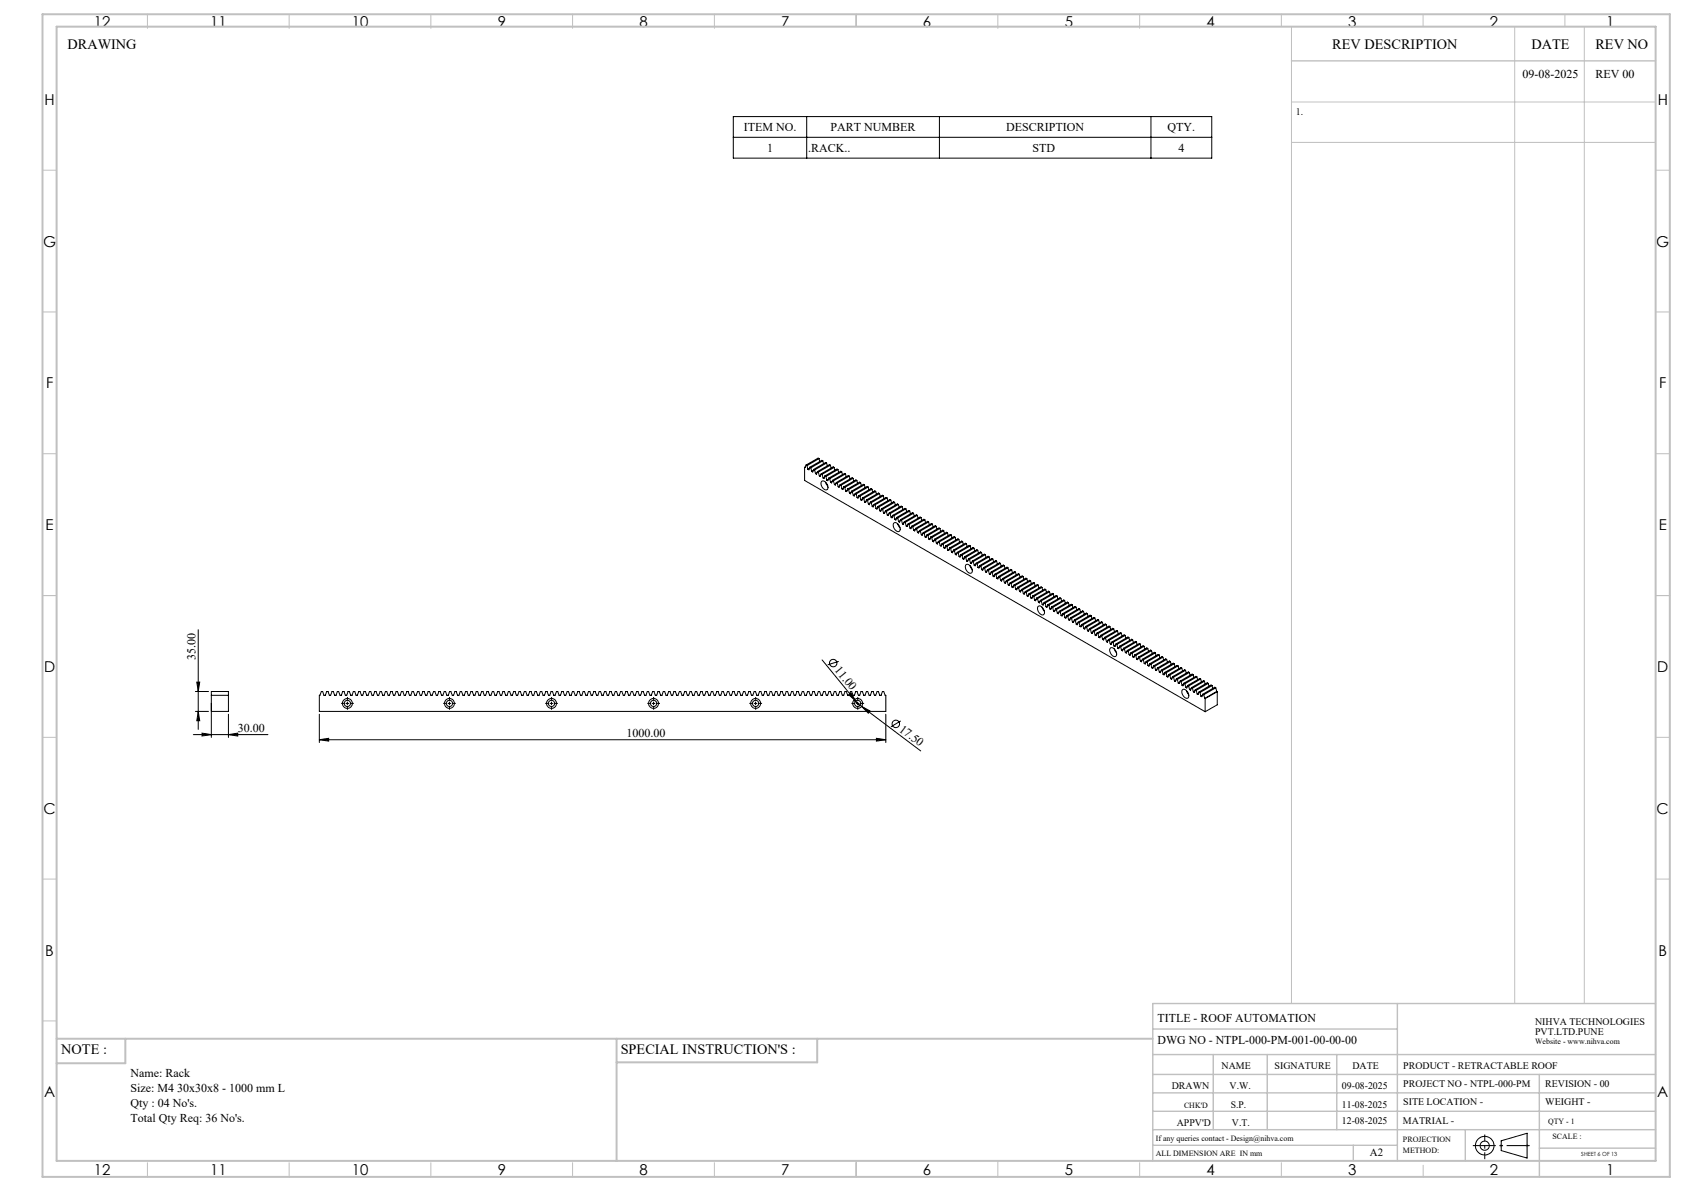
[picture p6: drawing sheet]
<svg xmlns="http://www.w3.org/2000/svg" width="594mm" height="420mm" viewBox="0 0 594 420" stroke-linecap="round" stroke-linejoin="round" font-family="sans-serif">
<g fill="none" stroke="#000" stroke-width=".35">
<path d="M258.7 41.1h168.7v14.7h-168.7zM258.7 48.4h168.7M284.6 41.1v14.7M331.4 41.1v14.7M406 41.1v14.7M283.8 164.8v4.6l141.3 81.6M284.1 164.7l-.3 .1M284.3 164l-.3 .9-.2-.1M284.3 164l.4 .2M284.7 164.2l.3 1.3M285.5 165.2l-.5 .3M285.6 164.8l-.3 .9-.3-.2"/>
<path d="M285.6 164.8l.4 .2M286 165l.3 1.2M286.8 166l-.5 .2M287 165.5l-.3 1-.4-.3M287 165.5l.3 .2M287.3 165.7l.4 1.3M288.2 166.7l-.5 .3M288.3 166.3l-.3 .9-.3-.2M288.3 166.3l.3 .2M288.6 166.5l.4 1.3M288.9 161.7l-.3-.1-4.3 2.4M288.9 161.7l-4.2 2.5"/>
<path d="M288.9 161.7l.3 1.1M289.5 167.5l-.5 .3M289.7 167.1l-.4 .9-.3-.2M289.7 167.1l.3 .2M289.9 169.7a1.98 1.98 0 0 1 1.8 3 2.04 2.04 0 0 1-1.8-3zM290 167.3l.3 1.3M290.2 162.5l-4.2 2.5M290.2 162.5l.3 1M290.2 162.5l-.3-.2-4.3 2.5M290.8 168.3l-.5 .3M291 167.8l-.3 1-.4-.2M291 167.8l.3 .2"/>
<path d="M291.2 170.1l.8 1.3M291.3 168l.3 1.4M291.6 163.3l-4.3 2.4M291.6 163.3l.2 1M291.6 163.3l-.4-.2-4.2 2.4M292.2 169l-.6 .4M292.3 168.6l.4 .2M292.3 168.6l-.3 .9-.4-.1M292.7 168.8l.3 1.3M292.9 164.1l-4.3 2.4M292.9 164.1l.3 .9M292.9 164.1l-.3-.3-4.3 2.5"/>
<path d="M293.5 169.8l-.5 .3M293.7 169.4l.3 .2M293.7 169.4l-.4 .9-.3-.2M294 169.6l.3 1.3M294.2 164.8l-4.2 2.5M294.2 164.8l.3 1M294.2 164.8l-.3-.2-4.2 2.5M294.8 170.6l-.5 .3M295 170.2l-.4 .9-.3-.2M295 170.2l.3 .1M295.3 170.3l.4 1.3M295.6 165.6l-.4-.2-4.2 2.4"/>
<path d="M295.6 165.6l-4.3 2.4M295.6 165.6l.2 1M296.2 171.4l-.5 .2M296.3 170.9l.4 .2M296.3 170.9l-.3 .9-.3-.2M296.7 171.1l.3 1.3M296.9 166.4l-4.2 2.4M296.9 166.4l.2 1M296.9 166.4l-.3-.2-4.3 2.4M297.5 172.1l-.5 .3M297.6 171.7l-.3 .9-.3-.2M297.6 171.7l.4 .2"/>
<path d="M298 171.9l.3 1.3M298.2 167.1l-4.2 2.5M298.2 167.1l.3 1.1M298.2 167.1l-.3-.1-4.2 2.4M298.8 172.9l-.5 .3M299 172.5l-.3 .9-.4-.2M299 172.5l.3 .2M299.3 172.7l.3 1.2M299.6 167.9l-4.3 2.4M299.6 167.9l.2 1M299.6 167.9l-.4-.2-4.2 2.5M300.2 173.7l-.6 .2"/>
<path d="M300.3 173.2l-.3 .9-.4-.2M300.3 173.2l.3 .2M300.6 173.4l.4 1.3M300.9 168.7l-.3-.2-4.3 2.4M300.9 168.7l-4.2 2.4M300.9 168.7l.3 1M301.5 174.4l-.5 .3M301.7 174l-.4 .9-.3-.2M301.7 174l.3 .2M302 174.2l.3 1.3M302.2 169.4l-4.2 2.5M302.2 169.4l.3 1"/>
<path d="M302.2 169.4l-.3-.2-4.3 2.5M302.8 175.2l-.5 .3M303 174.8l.3 .2M303 174.8l-.4 .9-.3-.2M303.3 175l.3 1.3M303.6 170.2l-4.3 2.5M303.6 170.2l.2 1M303.6 170.2l-.4-.2-4.2 2.5M304.2 175.9l-.6 .4M304.3 175.6l-.3 .8-.4-.1M304.3 175.6l.4 .1M304.7 175.7l.3 1.3"/>
<path d="M304.9 171l-4.3 2.4M304.9 171l.3 1M304.9 171l-.3-.2-4.3 2.4M305.5 176.7l-.5 .3M305.6 176.3l-.3 .9-.3-.2M305.6 176.3l.4 .2M306 176.5l.3 1.3M306.2 171.7l-.3-.2-4.2 2.5M306.2 171.7l-4.2 2.5M306.2 171.7l.3 1M306.8 177.5l-.5 .3M307 177.1l-.4 .9-.3-.2"/>
<path d="M307 177.1l.3 .2M307.3 177.3l.4 1.3M307.6 172.5l-.4-.2-4.2 2.5M307.6 172.5l-4.3 2.5M307.6 172.5l.2 1M308.2 178.3l-.5 .3M308.3 177.9l-.3 .9-.3-.2M308.3 177.9l.3 .1M308.6 178l.4 1.3M308.9 173.3l-4.2 2.4M308.9 173.3l.2 1M308.9 173.3l-.3-.2-4.3 2.5"/>
<path d="M309.5 179.1l-.5 .2M309.6 178.6l-.3 .9-.3-.2M309.6 178.6l.4 .2M310 178.8l.3 1.3M310.2 174l-4.2 2.5M310.2 174l.3 1.1M310.2 174l-.3-.1-4.3 2.4M310.8 179.8l-.5 .3M311 179.4l-.3 .9-.4-.2M311 179.4l.3 .2M311.3 179.6l.3 1.3M311.6 174.8l-4.3 2.5"/>
<path d="M311.6 174.8l.2 1M311.6 174.8l-.4-.2-4.2 2.5M312.9 175.6l-4.3 2.4M312.9 175.6l.3 1M312.9 175.6l-.3-.2-4.3 2.5M314.2 176.4l-.3-.2-4.3 2.4M314.2 176.4l-4.2 2.4M314.2 176.4l.3 1M315.6 177.1l-4.3 2.5M315.6 177.1l.2 1M315.6 177.1l-.4-.2-4.2 2.5M316.9 177.9l-4.3 2.5"/>
<path d="M316.9 177.9l.2 1M316.9 177.9l-.4-.2-4.2 2.4M318.2 178.7l-.3-.2-4.2 2.4M318.2 178.7l-4.2 2.4M318.2 178.7l.3 1M319.5 179.4l-4.2 2.5M319.5 179.4l.3 1.1M319.5 179.4l-.3-.1-4.2 2.4M312.2 180.6l-.6 .3M312.3 180.1l-.3 1-.4-.2M312.3 180.1l.3 .3M312.6 180.4l.4 1.3"/>
<path d="M313.5 181.3l-.5 .4M313.7 180.9l-.4 .9-.3-.1M313.7 180.9l.3 .2M314 181.1l.3 1.3M314.8 182.1l-.5 .3M315 181.7l-.4 .9-.3-.2M315 181.7l.3 .2M315.2 184.6a1.4 1.4 0 0 1 2.1 1 .97 .97 0 0 1 .2 1.4 .97 .97 0 0 1-1.3 .3 2.39 2.39 0 0 1-1-2.7zM315.3 181.9l.3 1.3M316.2 182.9l-.6 .3M316.3 182.5l-.3 .9-.4-.2M316.3 182.5l.4 .2"/>
<path d="M316.7 184.7l.8 1.4M316.7 182.7l.3 1.3M317.5 183.7l-.5 .3M317.6 183.3l-.3 .8-.3-.1M317.6 183.3l.4 .1M318 183.4l.3 1.3M318.8 184.4l-.5 .3M319 184l-.4 .9-.3-.2M319 184l.3 .2M319.3 184.2l.4 1.3M320.1 185.2l-.4 .3M320.3 184.8l-.3 .9-.3-.2"/>
<path d="M320.3 184.8l.3 .2M320.6 185l.4 1.2M320.9 180.2l-4.2 2.5M320.9 180.2l.2 1M320.9 180.2l-.3-.2-4.3 2.5M321.5 186l-.5 .2M321.6 185.5l-.3 1-.3-.3M321.6 185.5l.4 .3M322 185.8l.3 1.2M322.2 181l-4.2 2.4M322.2 181l.3 1M322.2 181l-.3-.2-4.3 2.5"/>
<path d="M322.8 186.7l-.5 .3M323 186.3l-.3 .9-.4-.2M323 186.3l.3 .2M323.3 186.5l.3 1.3M323.6 181.7l-4.3 2.5M323.6 181.7l.2 1.1M323.6 181.7l-.4-.1-4.2 2.4M324.2 187.5l-.6 .3M324.3 187.1l-.3 .9-.4-.2M324.3 187.1l.3 .2M324.6 187.3l.4 1.3M324.9 182.5l-4.3 2.5"/>
<path d="M324.9 182.5l.3 1M324.9 182.5l-.3-.2-4.3 2.5M325.5 188.3l-.5 .3M325.6 187.8l-.3 1-.3-.2M325.6 187.8l.4 .2M326 188l.3 1.4M326.2 183.3l-4.2 2.5M326.2 183.3l.3 1M326.2 183.3l-.3-.2-4.3 2.4M326.8 189l-.5 .4M327 188.6l-.4 .9-.3-.1M327 188.6l.3 .2"/>
<path d="M327.3 188.8l.3 1.3M327.6 184.1l-4.3 2.4M327.6 184.1l.2 .9M327.6 184.1l-.4-.2-4.2 2.4M328.2 189.8l-.6 .3M328.3 189.4l-.3 .9-.4-.2M328.3 189.4l.3 .2M328.6 189.6l.4 1.3M328.9 184.8l-.4-.2-4.2 2.5M328.9 184.8l-4.3 2.5M328.9 184.8l.2 1M329.5 190.6l-.5 .3"/>
<path d="M329.6 190.2l-.3 .9-.3-.2M329.6 190.2l.4 .1M330 190.3l.3 1.3M330.2 185.6l-4.2 2.4M330.2 185.6l.3 1M330.2 185.6l-.3-.2-4.3 2.4M330.8 191.4l-.5 .2M331 190.9l-.4 1-.3-.3M331 190.9l.3 .2M331.3 191.1l.3 1.3M331.5 186.4l-.3-.2-4.2 2.4M331.5 186.4l-4.2 2.4"/>
<path d="M331.5 186.4l.3 1M332.1 192.1l-.5 .3M332.3 191.7l.3 .2M332.3 191.7l-.3 .9-.4-.2M332.6 191.9l.4 1.3M332.9 187.1l-4.3 2.5M332.9 187.1l.2 1.1M332.9 187.1l-.3-.1-4.3 2.4M333.5 192.9l-.5 .3M333.7 192.5l-.4 .9-.3-.2M333.7 192.5l.3 .2M334 192.7l.3 1.3"/>
<path d="M334.2 187.9l-.3-.2-4.3 2.5M334.2 187.9l-4.2 2.4M334.2 187.9l.3 1M334.8 193.7l-.5 .3M335 193.2l-.4 1-.3-.2M335 193.2l.3 .2M335.3 193.4l.3 1.3M335.6 188.7l-4.3 2.4M335.6 188.7l.2 1M335.6 188.7l-.4-.2-4.2 2.4M336.2 194.4l-.6 .3M336.3 194l-.3 .9-.4-.2"/>
<path d="M336.3 194l.4 .2M336.7 194.2l.3 1.3M336.9 189.5l-4.3 2.4M336.9 189.5l.2 .9M336.9 189.5l-.4-.3-4.2 2.5M337.5 195.2l-.5 .3M337.6 194.8l-.3 .9-.3-.2M337.6 194.8l.4 .2M338 195l.3 1.3M338.2 190.2l-.3-.2-4.2 2.5M338.2 190.2l-4.2 2.5M338.2 190.2l.3 1"/>
<path d="M338.8 196l-.5 .3M339 195.6l.3 .1M339 195.6l-.4 .8-.3-.1M339.3 195.7l.4 1.3M339.5 191l-4.2 2.4M339.5 191l.3 1M339.5 191l-.3-.2-4.2 2.4M340.1 196.7l-.4 .3M340.3 196.3l-.3 .9-.3-.2M340.3 196.3l.3 .2M340.6 196.5l.4 1.3M340.8 199.1a1.98 1.98 0 0 1 1.8 3 2.08 2.08 0 0 1-1.8-3z"/>
<path d="M340.9 191.8l-4.2 2.4M340.9 191.8l.2 .9M340.9 191.8l-.4-.2-4.2 2.4M341.5 197.5l-.5 .3M341.6 197.1l.4 .2M341.6 197.1l-.3 .9-.3-.2M342 197.3l.3 1.3M342.1 199.4l.8 1.4M342.2 192.5l-4.2 2.5M342.2 192.5l.3 1M342.2 192.5l-.3-.2-4.3 2.5M342.8 198.3l-.5 .3"/>
<path d="M343 197.9l.3 .1M343 197.9l-.3 .9-.4-.2M343.3 198l.3 1.3M343.5 193.3l-.3-.2-4.2 2.5M343.5 193.3l-4.2 2.4M343.5 193.3l.3 1M344.1 199.1l-.5 .2M344.3 198.6l.3 .2M344.3 198.6l-.3 .9-.4-.2M344.6 198.8l.4 1.3M344.9 194l-4.3 2.5M344.9 194l.2 1.1"/>
<path d="M344.9 194l-.3-.1-4.3 2.4M345.5 199.8l-.5 .3M345.7 199.4l.3 .2M345.7 199.4l-.4 .9-.3-.2M346 199.6l.3 1.3M346.2 194.8l-4.2 2.5M346.2 194.8l.3 1M346.2 194.8l-.3-.2-4.3 2.5M347.6 195.6l-4.3 2.4M347.6 195.6l.2 1M347.6 195.6l-.4-.2-4.2 2.5M348.9 196.4l-.4-.2-4.2 2.4"/>
<path d="M348.9 196.4l-4.3 2.4M348.9 196.4l.2 1M350.2 197.1l-.3-.2-4.2 2.5M350.2 197.1l-4.2 2.5M350.2 197.1l.3 1M351.5 197.9l-4.2 2.5M351.5 197.9l.3 1M351.5 197.9l-.3-.2-4.2 2.4M352.9 198.7l-4.2 2.4M352.9 198.7l.2 1M352.9 198.7l-.4-.2-4.2 2.4M354.2 199.4l-4.2 2.5"/>
<path d="M354.2 199.4l.3 1.1M354.2 199.4l-.3-.1-4.3 2.4M346.8 200.6l-.5 .3M347 200.1l-.4 1-.3-.2M347 200.1l.3 .3M347.3 200.4l.3 1.3M348.2 201.3l-.6 .4M348.3 200.9l.4 .2M348.3 200.9l-.3 .9-.4-.1M348.7 201.1l.3 1.3M349.5 202.1l-.5 .3M349.6 201.7l-.3 .9-.3-.2"/>
<path d="M349.6 201.7l.4 .2M350 201.9l.3 1.3M350.8 202.9l-.5 .3M351 202.5l.3 .2M351 202.5l-.4 .9-.3-.2M351.3 202.7l.3 1.3M352.1 203.7l-.5 .3M352.3 203.3l-.3 .9-.4-.2M352.3 203.3l.3 .1M352.6 203.4l.4 1.3M353.5 204.4l-.5 .3M353.6 204l-.3 .9-.3-.2"/>
<path d="M353.6 204l.4 .2M354 204.2l.3 1.3M354.8 205.2l-.5 .3M355 204.8l-.4 .9-.3-.2M355 204.8l.3 .2M355.3 205l.3 1.3M355.5 200.2l-4.2 2.5M355.5 200.2l.3 1M355.5 200.2l-.3-.2-4.2 2.5M356.1 206l-.5 .3M356.3 205.5l-.3 1-.4-.2M356.3 205.5l.3 .3"/>
<path d="M356.6 205.8l.4 1.2M356.9 201l-.3-.2-4.3 2.5M356.9 201l-4.3 2.4M356.9 201l.2 1M357.5 206.7l-.5 .3M357.6 206.3l.4 .2M357.6 206.3l-.3 .9-.3-.2M358 206.5l.3 1.3M358.2 201.8l-.3-.2-4.3 2.4M358.2 201.8l-4.2 2.4M358.2 201.8l.3 1M358.8 207.5l-.5 .3"/>
<path d="M359 207.1l-.4 .9-.3-.2M359 207.1l.3 .2M359.3 207.3l.3 1.3M359.6 202.5l-4.3 2.5M359.6 202.5l.2 1M359.6 202.5l-.4-.2-4.2 2.5M360.2 208.3l-.6 .3M360.3 207.9l.3 .2M360.3 207.9l-.3 .9-.4-.2M360.6 208.1l.4 1.3M360.9 203.3l-4.3 2.5M360.9 203.3l.2 1"/>
<path d="M360.9 203.3l-.4-.2-4.2 2.4M361.5 209l-.5 .4M361.6 208.6l-.3 .9-.3-.1M361.6 208.6l.3 .2M361.9 208.8l.4 1.3M362.2 204.1l-4.2 2.4M362.2 204.1l.3 1M362.2 204.1l-.3-.2-4.3 2.4M362.8 209.8l-.5 .3M363 209.4l-.4 .9-.3-.2M363 209.4l.3 .2M363.3 209.6l.3 1.3"/>
<path d="M363.5 204.8l-.3-.2-4.2 2.5M363.5 204.8l-4.2 2.5M363.5 204.8l.3 1M364.1 210.6l-.5 .3M364.3 210.2l-.3 .9-.4-.2M364.3 210.2l.3 .1M364.6 210.3l.3 1.3M364.9 205.6l-4.3 2.5M364.9 205.6l.2 1M364.9 205.6l-.4-.2-4.2 2.5M365.5 211.4l-.6 .2M365.6 210.9l-.3 1-.4-.3"/>
<path d="M365.6 210.9l.4 .2M366 211.1l.3 1.3M366.2 206.4l-4.3 2.4M366.2 206.4l.3 1M366.2 206.4l-.3-.2-4.3 2.4M366.3 213.8a1.96 1.96 0 0 1 1.8 3 2.07 2.07 0 0 1-1.8-3zM366.8 212.1l-.5 .3M367 211.7l.3 .2M367 211.7l-.4 .9-.3-.2M367.3 211.9l.3 1.3M367.5 207.1l-.3-.1-4.2 2.4M367.5 207.1l-4.2 2.5"/>
<path d="M367.5 207.1l.3 1.1M367.6 214.1l.8 1.4M368.1 212.9l-.5 .3M368.3 212.5l-.4 .9-.3-.2M368.3 212.5l.3 .2M368.6 212.7l.4 1.3M368.9 207.9l-4.3 2.4M368.9 207.9l.2 1M368.9 207.9l-.4-.2-4.2 2.5M369.5 213.7l-.5 .3M369.6 213.2l-.3 1-.3-.2M369.6 213.2l.4 .2"/>
<path d="M370 213.4l.3 1.3M370.2 208.7l-4.2 2.4M370.2 208.7l.3 1M370.2 208.7l-.3-.2-4.3 2.4M370.8 214.4l-.5 .3M370.9 214l-.3 .9-.3-.2M370.9 214l.4 .2M371.3 214.2l.3 1.3M371.5 209.5l-4.2 2.4M371.5 209.5l.3 .9M371.5 209.5l-.3-.2-4.2 2.4M372.1 215.2l-.5 .3"/>
<path d="M372.3 214.8l-.3 .9-.4-.2M372.3 214.8l.3 .2M372.6 215l.4 1.3M372.9 210.2l-4.3 2.5M372.9 210.2l.2 1M372.9 210.2l-.4-.2-4.2 2.5M373.5 216l-.5 .3M373.6 215.6l.3 .1M373.6 215.6l-.3 .8-.3-.1M373.9 215.7l.4 1.3M374.2 211l-4.2 2.4M374.2 211l.3 1"/>
<path d="M374.2 211l-.3-.2-4.3 2.4M374.8 216.7l-.5 .3M375 216.3l.3 .2M375 216.3l-.4 .9-.3-.2M375.3 216.5l.3 1.3M375.5 211.8l-4.2 2.4M375.5 211.8l.3 1M375.5 211.8l-.3-.2-4.3 2.4M376.1 217.5l-.5 .3M376.3 217.1l-.3 .9-.4-.2M376.3 217.1l.3 .2M376.6 217.3l.3 1.3"/>
<path d="M376.9 212.5l-.4-.2-4.2 2.5M376.9 212.5l-4.3 2.5M376.9 212.5l.2 1M377.5 218.3l-.6 .3M377.6 217.9l-.3 .9-.4-.2M377.6 217.9l.4 .2M378 218.1l.3 1.2M378.2 213.3l-4.3 2.4M378.2 213.3l.3 1M378.2 213.3l-.3-.2-4.3 2.5M378.8 219.1l-.5 .2M379 218.6l-.4 1-.3-.3"/>
<path d="M379 218.6l.3 .2M379.3 218.8l.3 1.3M379.5 214.1l-4.2 2.4M379.5 214.1l.3 1M379.5 214.1l-.3-.2-4.2 2.4M380.1 219.8l-.5 .3M380.3 219.4l.3 .2M380.3 219.4l-.4 .9-.3-.2M380.6 219.6l.4 1.3M380.9 214.8l-.4-.2-4.2 2.5M380.9 214.8l-4.3 2.5M380.9 214.8l.2 1"/>
<path d="M382.2 215.6l-4.2 2.5M382.2 215.6l.2 1M382.2 215.6l-.3-.2-4.3 2.5M383.5 216.4l-.3-.2-4.2 2.4M383.5 216.4l-4.2 2.4M383.5 216.4l.3 1M384.9 217.2l-4.3 2.4M384.9 217.2l.2 .9M384.9 217.2l-.4-.3-4.2 2.5M386.2 217.9l-4.2 2.5M386.2 217.9l.3 1M386.2 217.9l-.3-.2-4.3 2.5"/>
<path d="M387.5 218.7l-4.2 2.4M387.5 218.7l.3 1M387.5 218.7l-.3-.2-4.3 2.4M388.9 219.4l-.4-.1-4.2 2.4M388.9 219.4l-4.3 2.5M388.9 219.4l.2 1.1M69.9 222.1v35.1M290 232.7l11.8 14.5M295.8 233.2l-3.8 1.2M381.5 220.6l-.5 .3M381.6 220.2l.4 .2M381.6 220.2l-.3 .9-.3-.2"/>
<path d="M382 220.4l.3 1.3M382.8 221.4l-.5 .3M382.9 220.9l-.3 .9-.3-.1M382.9 220.9l.4 .2M383.3 221.1l.3 1.3M384.1 222.1l-.5 .3M384.3 221.7l.3 .2M384.3 221.7l-.3 .9-.4-.2M384.6 221.9l.4 1.3M385.5 222.9l-.5 .3M385.6 222.5l.3 .2M385.6 222.5l-.3 .9-.3-.2"/>
<path d="M385.9 222.7l.4 1.3M386.8 223.7l-.5 .3M387 223.3l.3 .1M387 223.3l-.4 .9-.3-.2M387.3 223.4l.3 1.3M388.1 224.5l-.5 .2M388.3 224l.3 .2M388.3 224l-.4 .9-.3-.2M388.6 224.2l.3 1.3M389.5 225.2l-.6 .3M389.6 224.8l-.3 .9-.4-.2M389.6 224.8l.4 .2"/>
<path d="M390 225l.3 1.3M390.2 220.2l-.3-.2-4.3 2.5M390.2 220.2l-4.3 2.5M390.2 220.2l.3 1M390.8 226l-.5 .3M390.9 225.5l-.3 1-.3-.2M390.9 225.5l.4 .3M391.3 225.8l.3 1.2M391.5 221l-4.2 2.4M391.5 221l.3 1M391.5 221l-.3-.2-4.2 2.5M391.7 228.5a1.99 1.99 0 0 1 1.8 3 2.08 2.08 0 0 1-1.8-3z"/>
<path d="M392.1 226.7l-.5 .3M392.3 226.3l.3 .2M392.3 226.3l-.4 .9-.3-.2M392.6 226.5l.4 1.3M392.9 221.8l-4.3 2.4M392.9 221.8l.2 1M392.9 221.8l-.4-.2-4.2 2.4M393 228.8l.8 1.4M393.5 227.5l-.5 .3M393.6 227.1l.3 .2M393.6 227.1l-.3 .9-.3-.2M393.9 227.3l.4 1.3"/>
<path d="M394.2 222.5l-4.2 2.5M394.2 222.5l.2 1M394.2 222.5l-.3-.2-4.3 2.5M394.8 228.3l-.5 .3M394.9 227.9l-.3 .9-.3-.2M394.9 227.9l.4 .2M395.3 228.1l.3 1.3M395.5 223.3l-.3-.2-4.3 2.4M395.5 223.3l-4.2 2.5M395.5 223.3l.3 1M396.1 229l-.5 .4M396.3 228.6l-.3 .9-.4-.1"/>
<path d="M396.3 228.6l.3 .2M396.6 228.8l.3 1.3M396.9 224.1l-4.3 2.4M396.9 224.1l.2 1M396.9 224.1l-.4-.2-4.2 2.4M397.5 229.8l-.6 .3M397.6 229.4l-.3 .9-.4-.2M397.6 229.4l.3 .2M397.9 229.6l.4 1.3M398.2 224.8l-4.3 2.5M398.2 224.8l.3 1M398.2 224.8l-.3-.2-4.3 2.5"/>
<path d="M398.8 230.6l-.5 .3M399 230.2l-.4 .9-.3-.2M399 230.2l.3 .2M399.3 230.4l.3 1.3M399.5 225.6l-4.2 2.5M399.5 225.6l.3 1M399.5 225.6l-.3-.2-4.3 2.5M400.1 231.4l-.5 .3M400.3 230.9l.3 .2M400.3 230.9l-.4 1-.3-.2M400.6 231.1l.3 1.3M400.9 226.4l-4.3 2.4"/>
<path d="M400.9 226.4l.2 1M400.9 226.4l-.4-.2-4.2 2.4M401.5 232.1l-.6 .3M401.6 231.7l-.3 .9-.4-.2M401.6 231.7l.4 .2M402 231.9l.3 1.3M402.2 227.1l-.4-.1-4.2 2.4M402.2 227.1l-4.3 2.5M402.2 227.1l.2 1.1M402.8 232.9l-.5 .3M402.9 232.5l.4 .2M402.9 232.5l-.3 .9-.3-.2"/>
<path d="M403.3 232.7l.3 1.3M403.5 227.9l-4.2 2.5M403.5 227.9l.3 1M403.5 227.9l-.3-.2-4.2 2.5M404.1 233.7l-.5 .3M404.3 233.2l-.3 1-.4-.2M404.3 233.2l.3 .3M404.6 233.5l.4 1.2M404.8 228.7l-4.2 2.4M404.8 228.7l.3 1M404.8 228.7l-.3-.2-4.2 2.4M405.4 234.4l-.4 .3"/>
<path d="M405.6 234l-.3 .9-.3-.2M405.6 234l.3 .2M405.9 234.2l.4 1.3M406.2 229.5l-4.2 2.4M406.2 229.5l.2 1M406.2 229.5l-.3-.2-4.3 2.4M406.8 235.2l-.5 .3M407 234.8l-.4 .9-.3-.2M407 234.8l.3 .2M407.3 235l.3 1.3M407.5 230.2l-4.2 2.5M407.5 230.2l.3 1"/>
<path d="M407.5 230.2l-.3-.2-4.3 2.5M408.1 236l-.5 .3M408.3 235.6l-.3 .9-.4-.2M408.3 235.6l.3 .1M408.6 235.7l.3 1.3M408.9 231l-4.3 2.5M408.9 231l.2 1M408.9 231l-.4-.2-4.2 2.4M409.5 236.8l-.6 .2M409.6 236.3l.4 .2M409.6 236.3l-.3 .9-.4-.2M410 236.5l.3 1.3"/>
<path d="M410.2 231.8l-.3-.2-4.3 2.4M410.2 231.8l-4.3 2.4M410.2 231.8l.3 1M410.8 237.5l-.5 .3M411 237.1l-.4 .9-.3-.2M411 237.1l.3 .2M411.3 237.3l.3 1.3M411.5 232.5l-4.2 2.5M411.5 232.5l.3 1M411.5 232.5l-.3-.1-4.2 2.4M412.1 238.3l-.5 .3M412.3 237.9l-.4 .9-.3-.2"/>
<path d="M412.3 237.9l.3 .2M412.6 238.1l.4 1.2M412.9 233.3l-4.3 2.4M412.9 233.3l.2 1M412.9 233.3l-.4-.2-4.2 2.5M413.5 239.1l-.5 .2M413.6 238.6l-.3 1-.3-.3M413.6 238.6l.3 .2M413.9 238.8l.4 1.3M414.2 234.1l-4.2 2.4M414.2 234.1l.2 1M414.2 234.1l-.4-.2-4.2 2.4"/>
<path d="M414.8 239.8l-.5 .3M414.9 239.4l-.3 .9-.3-.2M414.9 239.4l.4 .2M415.3 239.6l.3 1.3M415.5 234.8l-.3-.1-4.2 2.4M415.5 234.8l-4.2 2.5M415.5 234.8l.3 1M416.8 235.6l-.3-.2-4.2 2.5M416.8 235.6l-4.2 2.5M416.8 235.6l.3 1M418.2 236.4l-4.3 2.4M418.2 236.4l.2 1"/>
<path d="M418.2 236.4l-.3-.2-4.3 2.4M419.5 237.2l-4.2 2.4M419.5 237.2l.3 .9M419.5 237.2l-.3-.3-4.3 2.5M420.9 237.9l-4.3 2.5M420.9 237.9l.2 1M420.9 237.9l-.4-.2-4.2 2.5M422.2 238.7l-.3-.2-4.3 2.4M422.2 238.7l-4.3 2.4M422.2 238.7l.3 1M423.5 239.4l-4.2 2.5M423.5 239.4l.3 1.1"/>
<path d="M423.5 239.4l-.3-.1-4.2 2.4M68.2 259.1h26.3M68.9 243.9h4.7M68.9 250.9h4.7M69.4 240.5h1l-.5 3.4zM69.9 250.9l.5 3.3h-1zM71.3 258.5l3.2 .6-3.2 .5zM74.5 250.9h6.1v-7h-6.1v16.2M74.5 245.2h6.1M80.6 259.1l3.3-.6v1.1zM80.6 251.9v8.2M112.6 251.9v9.9"/>
<path d="M113.3 243.9h.5l.5 1.3h.5l.4-1.3h.5l.5 1.3h.4l.5-1.3h.5l.4 1.3h.5l.5-1.3h.5l.4 1.3h.5l.5-1.3h.5l.4 1.3h.5l.5-1.3h.4l.5 1.3h.5l.4-1.3h.5l.5 1.3h.4l.5-1.3h.5l.5 1.3h.5l.4-1.3h.5l.5 1.3h.4l.5-1.3h.5l.4 1.3h.5l.5-1.3h.4l.5 1.3h.5l.5-1.3h.4l.5 1.3h.5l.5-1.3h.4l.5 1.3h.5l.4-1.3h.5l.5 1.3h.4l.5-1.3h.5l.5 1.3h.4l.5-1.3h.5l.5 1.3h.4l.5-1.3h.5l.4 1.3h.5l.5-1.3h.4l.5 1.3h.5l.5-1.3h.4l.5 1.3h.5l.5-1.3h.4l.5 1.3h.5l.4-1.3h.5l.5 1.3h.4l.5-1.3h.5l.5 1.3h.4l.5-1.3h.5l.5 1.3h.4l.5-1.3h.5l.4 1.3h.5l.5-1.3h.4l.5 1.3h.5l.5-1.3h.4l.5 1.3h.5l.4-1.3h.5l.5 1.3h.5l.4-1.3h.5l.5 1.3h.4l.5-1.3h.5l.5 1.3h.4l.5-1.3h.5l.4 1.3h.5l.5-1.3h.5l.4 1.3h.5l.5-1.3h.4l.5 1.3h.5l.5-1.3h.4l.5 1.3h.5l.4-1.3h.5l.5 1.3h.5l.4-1.3h.5l.5 1.3h.5l.4-1.3h.5l.5 1.3h.4l.5-1.3h.5l.4 1.3h.5l.5-1.3h.5l.4 1.3h.5l.5-1.3h.5l.4 1.3h.5l.5-1.3h.4l.5 1.3h.5l.4-1.3h.5l.5 1.3h.4l.5-1.3h.5l.5 1.3h.5l.4-1.3h.5l.5 1.3h.4l.5-1.3h.5l.4 1.3h.5l.5-1.3h.4l.5 1.3h.5l.5-1.3h.4l.5 1.3h.5l.5-1.3h.4l.5 1.3h.5l.4-1.3h.5l.5 1.3h.4l.5-1.3h.5l.5 1.3h.4l.5-1.3h.5l.5 1.3h.4l.5-1.3h.5l.4 1.3h.5l.5-1.3h.4l.5 1.3h.5l.4-1.3h.5l.5 1.3h.5l.5-1.3h.4l.5 1.3h.5l.4-1.3h.5l.5 1.3h.4l.5-1.3h.5l.4 1.3h.5l.5-1.3h.5l.5 1.3h.4l.5-1.3h.5l.4 1.3h.5l.5-1.3h.4l.5 1.3h.5l.4-1.3h.5l.5 1.3h.5l.4-1.3h.5l.5 1.3h.5l.4-1.3h.5l.5 1.3h.4l.5-1.3h.5l.4 1.3h.5l.5-1.3h.5l.4 1.3h.5l.5-1.3h.5l.4 1.3h.5l.5-1.3h.4l.5 1.3h.5l.4-1.3h.5l.5 1.3h.4l.5-1.3h.5l.5 1.3h.5l.4-1.3h.5l.5 1.3h.4l.5-1.3h.5l.4 1.3h.5l.5-1.3h.4l.5 1.3h.5l.5-1.3h.4l.5 1.3h.5l.5-1.3h.4l.5 1.3h.5l.4-1.3h.5l.5 1.3h.4l.5-1.3h.5l.5 1.3h.4l.5-1.3h.5l.5 1.3h.4l.5-1.3h.5l.4 1.3h.5l.5-1.3h.4l.5 1.3h.5l.4-1.3h.5l.5 1.3h.5l.5-1.3h.4l.5 1.3h.5l.4-1.3h.5l.5 1.3h.4l.5-1.3h.5l.4 1.3h.5l.5-1.3h.5l.5 1.3h.4l.5-1.3h.5l.4 1.3h.5l.5-1.3h.4l.5 1.3h.5l.4-1.3h.5l.5 1.3h.5l.4-1.3h.5l.5 1.3h.5l.4-1.3h.5l.5 1.3h.4l.5-1.3h.5l.4 1.3h.5l.5-1.3h.5l.4 1.3h.5l.5-1.3h.5l.4 1.3h.5l.5-1.3h.4l.5 1.3h.5l.4-1.3h.5l.5 1.3h.5l.4-1.3h.5l.5 1.3h.5l.4-1.3h.5l.5 1.3h.4l.5-1.3h.5l.5 1.3h.4l.5-1.3h.5l.4 1.3h.5l.5-1.3h.5l.4 1.3h.5l.5-1.3h.4l.5 1.3h.5l.5-1.3h.4l.5 1.3h.5l.4-1.3h.5l.5 1.3h.4l.5-1.3h.5l.5 1.3h.4l.5-1.3h.5l.5 1.3h.4l.5-1.3h.5l.4 1.3h.5l.5-1.3h.4l.5 1.3h.5l.5-1.3h.4l.5 1.3h.3v5.7h-199.9v-5.7h.3zM122 248.1h1M122.5 247.6v.9M158 248.1h1M158.5 247.6v.9M194 248.1h1.1M194.5 247.6v.9M230 248.1h1M230.5 247.6v.9M266 248.1h1M266.5 247.6v.9M299.4 245l.7-.7 1.7 2.9z"/>
<path d="M301.1 247l2.8 2.1M301.8 247.2l1.4 1.7M302 248.1h1M302.5 247.6v.9M303.9 249.1l3 1.6-.6 .8zM303.9 249.1l20.9 15.7M312.5 251.9v9.9M317.7 254.2l-3.4 2.1M416.1 240.6l-.5 .3M416.3 240.2l.3 .2M416.3 240.2l-.3 .9-.4-.2M416.6 240.4l.3 1.3"/>
<path d="M417 243.3a1.43 1.43 0 0 1 2.1 1.1 1.01 1.01 0 0 1 .3 1.2 1.01 1.01 0 0 1-1.1 .6 2.42 2.42 0 0 1-1.3-2.9zM417.4 241.4l-.5 .3M417.6 240.9l-.3 .9-.4-.1M417.6 240.9l.3 .2M417.9 241.1l.4 1.3M418.5 243.5l.8 1.4M418.8 242.1l-.5 .3M419 241.7l-.4 .9-.3-.2M419 241.7l.3 .2M419.3 241.9l.3 1.3M420.1 242.9l-.5 .3M420.3 242.5l-.4 .9-.3-.2"/>
<path d="M420.3 242.5l.3 .2M420.6 242.7l.3 1.3M421.5 243.7l-.6 .3M421.6 243.3l-.3 .9-.4-.2M421.6 243.3l.4 .1M422 243.4l.3 1.3M422.8 244.5l-.5 .2M422.9 244l.4 .2M422.9 244l-.3 .9-.3-.2M423.3 244.2l.3 1.3M424.1 245.2l-.5 .3M424.3 244.8l.3 .2"/>
<path d="M424.3 244.8l-.4 .9-.3-.2M424.6 245l.4 1.3M424.9 240.2l-4.3 2.5M424.9 240.2l.2 1M424.9 240.2l-.4-.2-4.2 2.5M425 246.3l.1 .1M425.1 246.4v4.6M426.2 241l-.4-.2-4.2 2.5M426.2 241l-4.2 2.4M426.2 241l.2 1M427.5 241.8l-4.2 2.4M427.5 241.8l.3 1"/>
<path d="M427.5 241.8l-.3-.2-4.3 2.4M428.8 242.6l-4.2 2.4M428.8 242.6l.4 1.2M428.8 242.6l-.3-.3-4.2 2.5M429.2 243.8l-4.2 2.5M429.2 243.8l.2 .1M429.4 243.9v4.6l-4.3 2.5M429.4 243.9l-4.3 2.5M112.6 260.9l3.3-.5v1zM112.6 260.9h199.9M309.1 260.4l3.4 .5-3.4 .5zM529.5 402.3l9.2-2.7v8.8l-9.2-2.7z"/>
<circle cx="293.9" cy="233.8" r="1.32"/>
<circle cx="122.5" cy="248.1" r="1.74"/>
<circle cx="122.5" cy="248.1" r="1.1"/>
<circle cx="158.5" cy="248.1" r="1.1"/>
<circle cx="158.5" cy="248.1" r="1.73"/>
<circle cx="194.5" cy="248.1" r="1.74"/>
<circle cx="194.5" cy="248.1" r="1.1"/>
<circle cx="230.5" cy="248.1" r="1.74"/>
<circle cx="230.5" cy="248.1" r="1.1"/>
<circle cx="266.5" cy="248.1" r="1.09"/>
<circle cx="266.5" cy="248.1" r="1.75"/>
<circle cx="302.5" cy="248.1" r="1.74"/>
<circle cx="302.5" cy="248.1" r="1.1"/>
<circle cx="316" cy="255.3" r="1.32"/>
<circle cx="523.7" cy="404" r="1.62"/>
<circle cx="523.7" cy="404" r="3.3"/>
</g>
<g fill="none" stroke="#c0c0c0" stroke-width=".35">
<path d="M52 5v5M102 5v5M152 5v5M202 5v5M252 5v5M302 5v4.4M352 5v5M402 5v5M452 5v4.4M455.5 9.4v344.5M502 5v4.4M534.3 9.4v344.5"/>
<path d="M552 5v4.4M558.8 9.4v344.5M455.5 36h128.5M455.5 50.2h128.5M15 60h5M584 60h5M15 110h5M584 110h5M15 160h5M584 160h5M15 210h5M584 210h5"/>
<path d="M15 260h5M584 260h5M15 310h5M584 310h5M15 360h5M52 410v5M102 410v5M152 410v5M202 410v5M252 410v5M302 409.4v5.6M352 409.4v5.6"/>
<path d="M402 410v5M452 410v5M502 410.9v4.1M529 404h1M529.2 403.7l.7 .7M529.5 403.5v1M529.9 403.7l-.7 .7M538.1 404h1.1M538.3 403.7l.7 .7M538.7 403.5v1M539 403.7l-.7 .7"/>
</g>
<g fill="none" stroke="#000" stroke-width=".35" stroke-dasharray="15.2 1.3 1.3 1.3" stroke-linecap="butt">
<path d="M121.6 248h-1.3M122.6 247v-1.2M122.6 249v1.3M123.6 248h1.2M157.6 248h-1.3M158.6 247v-1.2M158.6 249v1.3M159.6 248h1.2M193.6 248h-1.3M194.6 247v-1.2M194.6 249v1.3M195.6 248h1.2"/>
<path d="M229.6 248h-1.3M230.6 247v-1.2M230.6 249v1.3M231.6 248h1.2M265.6 248h-1.3M266.6 247v-1.2M266.6 249v1.3M267.6 248h1.2M301.6 248h-1.3M302.6 247v-1.2M302.6 249v1.3M303.6 248h1.2"/>
</g>
<path d="M519.5 404h20.1" fill="none" stroke="#000" stroke-width=".35" stroke-dasharray="15.2 1.3 1.3 1.3" stroke-dashoffset="7.1" stroke-linecap="butt"/>
<path d="M523.7 408.8v-8.7" fill="none" stroke="#000" stroke-width=".35" stroke-dasharray="15.2 1.3 1.3 1.3" stroke-dashoffset="12.8" stroke-linecap="butt"/>
<g fill="none" stroke="#c0c0c0" stroke-width=".5">
<path d="M455.5 21.5h128.5M492.9 353.9v55.5M584 353.9h-177.4v55.5M406.6 371.9h177.4M406.6 378.9h177.4M406.6 362.9h86.3M428 371.9v26.5M447 371.9v26.5M471.5 371.9v26.5M543 378.9v36.1M406.6 391.9h177.4M406.6 385.4h177.4"/>
<path d="M406.6 398.4h177.4M516.9 398.4v11M406.6 403.9h86.3M477.3 403.9v5.5M543 404.9h41"/>
</g>
<path d="M15 5h574v410h-574zM20 9.4h564v400h-564zM20 366.3h386.6M44.2 366.3v8.6h-24.2M217.5 366.3v43.1M288.3 366.3v8.3h-70.8" fill="none" stroke="#c0c0c0" stroke-width=".7"/>
<g fill="#000">
<path d="M299.4 245l.7-.7 1.7 2.9zM303.9 249.1l3 1.6-.6 .8z"/>
<path d="M69.4 240.5h1l-.5 3.4zM69.9 250.9l.5 3.3h-1z"/>
<path d="M71.3 258.5l3.2 .6-3.2 .5zM80.6 259.1l3.3-.6v1.1z"/>
<path d="M112.6 260.9l3.3-.5v1zM309.1 260.4l3.4 .5-3.4 .5z"/>
</g>
<g font-size="5.3">
<text x="33.1" y="9.5">12</text>
<text x="74.1" y="9.5">11</text>
<text x="124.1" y="9.5">10</text>
<text x="175.6" y="9.5">9</text>
<text x="225.6" y="9.5">8</text>
<text x="275.6" y="9.5">7</text>
<text x="325.6" y="9.5">6</text>
<text x="375.6" y="9.5">5</text>
<text x="425.6" y="9.5">4</text>
<text x="475.6" y="9.5">3</text>
<text x="525.6" y="9.5">2</text>
<text x="566.6" y="9.5">1</text>
<text x="15.7" y="37">H</text>
<text x="584.7" y="37">H</text>
<text x="15.2" y="87">G</text>
<text x="584.2" y="87">G</text>
<text x="16.2" y="137">F</text>
<text x="585.2" y="137">F</text>
<text x="16.1" y="187">E</text>
<text x="585.1" y="187">E</text>
<text x="15.5" y="237">D</text>
<text x="584.5" y="237">D</text>
<text x="15.4" y="287">C</text>
<text x="584.4" y="287">C</text>
<text x="16" y="337.1">B</text>
<text x="585" y="337.1">B</text>
<text x="15.5" y="387">A</text>
<text x="584.5" y="387">A</text>
<text x="33.1" y="414.5">12</text>
<text x="74.1" y="414.5">11</text>
<text x="124.1" y="414.5">10</text>
<text x="175.6" y="414.5">9</text>
<text x="225.6" y="414.5">8</text>
<text x="275.6" y="414.5">7</text>
<text x="325.6" y="414.5">6</text>
<text x="375.6" y="414.5">5</text>
<text x="425.6" y="414.5">4</text>
<text x="475.6" y="414.5">3</text>
<text x="525.6" y="414.5">2</text>
<text x="566.6" y="414.5">1</text>
</g>
<g font-size="5">
<text x="23.8" y="17.2">DRAWING</text>
<text x="470" y="17.4">REV DESCRIPTION</text>
<text x="540.2" y="17.4">DATE</text>
<text x="562.8" y="17.4">REV NO</text>
<text x="21.6" y="371.8">NOTE :</text>
<text x="218.9" y="371.8">SPECIAL INSTRUCTION'S :</text>
</g>
<g font-size="4.2">
<text x="537.1" y="27.6">09-08-2025</text>
<text x="562.8" y="27.6">REV 00</text>
<text x="262.3" y="46.3">ITEM NO.</text>
<text x="293" y="46.3">PART NUMBER</text>
<text x="354.9" y="46.3">DESCRIPTION</text>
<text x="411.8" y="46.3">QTY.</text>
<text x="270.6" y="53.6">1</text>
<text x="285.1" y="53.6">.RACK..</text>
<text x="364.2" y="53.6">STD</text>
<text x="415.7" y="53.6">4</text>
<text x="68.9" y="232.6" transform="rotate(-90 68.9 232.6)">35.00</text>
<text x="294.2" y="236.3" transform="rotate(51 294.2 236.3)">11.00</text>
<text x="316.9" y="257.6" transform="rotate(37 316.9 257.6)">17.50</text>
<text x="83.9" y="258">30.00</text>
<text x="221" y="259.8">1000.00</text>
<text x="408.3" y="360.3">TITLE - ROOF AUTOMATION</text>
<text x="408.3" y="368.2">DWG NO - NTPL-000-PM-001-00-00-00</text>
<text x="46" y="379.9">Name: Rack</text>
<text x="46" y="385.1">Size: M4 30x30x8 - 1000 mm L</text>
<text x="46" y="390.4">Qty : 04 No's.</text>
<text x="46" y="395.6">Total Qty Req: 36 No's.</text>
</g>
<text font-size="3.9" x="483.2" y="407.7">A2</text>
<g font-size="3.5">
<text x="457" y="40.6">1.</text>
<text x="541.5" y="361.3">NIHVA TECHNOLOGIES</text>
<text x="541.5" y="364.9">PVT.LTD.PUNE</text>
<text x="430.9" y="377">NAME</text>
<text x="449.6" y="377">SIGNATURE</text>
<text x="477" y="377">DATE</text>
<text x="495" y="377">PRODUCT - RETRACTABLE ROOF</text>
<text x="495" y="383.3">PROJECT NO - NTPL-000-PM</text>
<text x="545.1" y="383.3">REVISION - 00</text>
<text x="413.3" y="384.1">DRAWN</text>
<text x="433.7" y="384.1">V.W.</text>
<text x="473.4" y="384.1">09-08-2025</text>
<text x="495" y="389.8">SITE LOCATION -</text>
<text x="545.1" y="389.8">WEIGHT -</text>
<text x="434.1" y="390.6">S.P.</text>
<text x="473.4" y="390.6">11-08-2025</text>
<text x="415.1" y="396.9">APPV'D</text>
<text x="434.6" y="396.9">V.T.</text>
<text x="473.4" y="396.5">12-08-2025</text>
<text x="494.8" y="396.5">MATRIAL -</text>
</g>
<g font-size="2.8">
<text x="541.5" y="368.3">Website - www.nihva.com</text>
<text x="417.6" y="390.6">CHK'D</text>
<text x="546.1" y="396.5">QTY - 1</text>
<text x="547.6" y="401.7">SCALE :</text>
<text x="407.7" y="402.2">If any queries contact - Design@nihva.com</text>
<text x="407.7" y="407.7">ALL DIMENSION ARE IN mm</text>
<text x="494.8" y="402.7">PROJECTION</text>
<text x="494.8" y="406.5">METHOD:</text>
</g>
<text font-size="2" x="557.8" y="407.8">SHEET 6 OF 13</text>
</svg>
